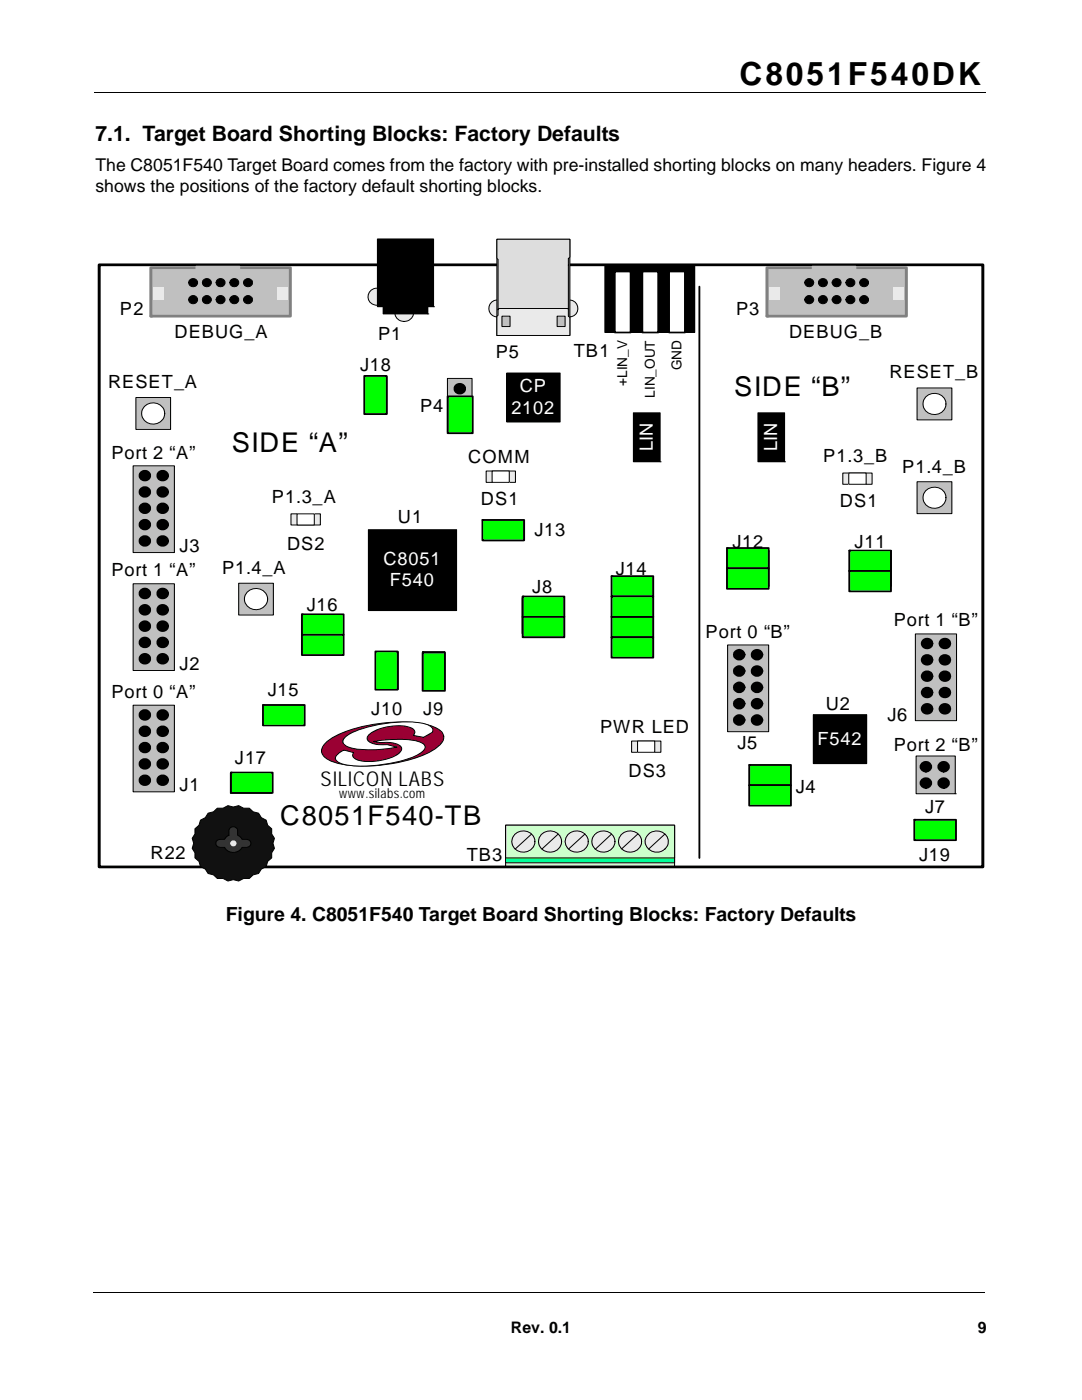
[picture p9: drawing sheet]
<svg xmlns="http://www.w3.org/2000/svg" width="216mm" height="279mm" viewBox="0 0 216 279" stroke-linecap="round" stroke-linejoin="round" font-family="sans-serif">
<path d="M18.8 18.4h177.8M18.6 257.9h177.8" fill="none" stroke="#000" stroke-width=".2"/>
<g fill="#fff">
<path d="M19.1 259.4h30.7v14.7h-30.7z"/>
<path d="M19 47.1h177.8v129.3h-177.8z"/>
<path d="M19.8 52.9h176.3v120.1h-176.3z"/>
</g>
<path d="M19.8 52.9h176.3v120.1h-176.3z" fill="none" stroke="#000" stroke-width=".57"/>
<path d="M79.2 61.3a1.79 1.79 0 0 1 2.8 0 1.79 1.79 0 0 1-.6 2.7 1.78 1.78 0 0 1-2.2-.5 1.78 1.78 0 0 1 0-2.2z" fill-rule="evenodd" fill="#eaeaea"/>
<path d="M79.2 61.3a1.79 1.79 0 0 1 2.8 0 1.79 1.79 0 0 1-.6 2.7 1.78 1.78 0 0 1-2.2-.5 1.78 1.78 0 0 1 0-2.2z" fill="none" stroke="#000" stroke-width=".2"/>
<path d="M73.9 58.1a1.8 1.8 0 0 1 2.6-.2 1.8 1.8 0 0 1 .1 2.6 1.84 1.84 0 0 1-2.3 .2 1.84 1.84 0 0 1-.7-2.2z" fill-rule="evenodd" fill="#eaeaea"/>
<path d="M73.9 58.1a1.8 1.8 0 0 1 2.6-.2 1.8 1.8 0 0 1 .1 2.6 1.84 1.84 0 0 1-2.3 .2 1.84 1.84 0 0 1-.7-2.1zM75.3 47.7h11.2v13.5h-11.2zM76.5 50.4h8.9v12.3h-8.9zM85.4 62.7h.1M86.5 61.2h.1" fill="none" stroke="#000" stroke-width=".2"/>
<path d="M75.3 47.7h11.2v13.5h-11.2zM76.5 50.4h8.9v12.3h-8.9z" fill="#000"/>
<circle cx="99.1" cy="61.6" r="1.64" fill="#eaeaea"/>
<circle cx="99.1" cy="61.6" r="1.64" fill="none" stroke="#000" stroke-width=".2"/>
<circle cx="113.7" cy="61.6" r="1.64" fill="#eaeaea"/>
<circle cx="113.7" cy="61.6" r="1.64" fill="none" stroke="#000" stroke-width=".2"/>
<path d="M99.1 47.8h14.6v19.2h-14.6z" fill="#c0c0c0"/>
<path d="M99.1 47.8h14.6v19.1h-14.6zM99.1 66.9h.1" fill="none" stroke="#000" stroke-width=".2"/>
<path d="M99.1 47.8h14.6v3.5l-.3 .3v10.2l-.2-.2h-13.6l-.2 .2v-10l-.3-.3z" fill-rule="evenodd" fill="#ddd"/>
<path d="M99.1 47.8h14.6v3.5l-.3 .3v10.2l-.2-.2h-13.6l-.2 .2v-10l-.3-.3z" fill="none" stroke="#000" stroke-width=".2"/>
<path d="M100.2 63.1v2.1h1.6v-2.1zM99.4 61.7l.2-.1h13.6l.2 .2v1.3l.3 .3v3.6h-14.6v-3.8l.3-.3zM111.2 63.1v2.1h1.6v-2.1z" fill-rule="evenodd" fill="#eaeaea"/>
<path d="M99.4 61.7l.2-.1h13.6l.2 .2v1.3l.3 .3v3.5h-14.6v-3.7l.3-.3zM100.2 63.1h1.6v2.1h-1.6zM111.2 63.1h1.6v2.1h-1.6z" fill="none" stroke="#000" stroke-width=".2"/>
<path d="M183 96.1h6.9v6.4h-6.9z" fill="#c0c0c0"/>
<path d="M183 96.1h6.9v6.4h-6.9z" fill="none" stroke="#000" stroke-width=".2"/>
<path d="M184.8 97.8a2.26 2.26 0 0 1 2.8-.3 2.26 2.26 0 0 1 1 2.6 2.26 2.26 0 0 1-3 1.2 2.26 2.26 0 0 1-1.2-3z" fill-rule="evenodd" fill="#fff"/>
<path d="M184.8 97.8a2.26 2.26 0 0 1 2.8-.3 2.26 2.26 0 0 1 1 2.6 2.26 2.26 0 0 1-3 1.2 2.26 2.26 0 0 1-1.2-3z" fill="none" stroke="#000" stroke-width=".2"/>
<path d="M47.6 116.4h6.9v6.3h-6.9z" fill="#c0c0c0"/>
<path d="M47.6 116.4h6.9v6.3h-6.9z" fill="none" stroke="#000" stroke-width=".2"/>
<path d="M49.5 118a2.27 2.27 0 0 1 2.8-.3 2.27 2.27 0 0 1 .9 2.7 2.32 2.32 0 0 1-2.7 1.2 2.32 2.32 0 0 1-1.7-2.5z" fill-rule="evenodd" fill="#fff"/>
<path d="M49.5 118.1a2.27 2.27 0 0 1 2.8-.4 2.27 2.27 0 0 1 .9 2.7 2.32 2.32 0 0 1-2.7 1.2 2.32 2.32 0 0 1-1.7-2.5z" fill="none" stroke="#000" stroke-width=".2"/>
<path d="M26.6 140.7h8.2v17.3h-8.2z" fill="#c0c0c0"/>
<path d="M26.6 140.7h8.2v17.3h-8.2z" fill="none" stroke="#000" stroke-width=".2"/>
<g fill="#000">
<circle cx="28.9" cy="149.2" r="1.01"/>
<circle cx="28.9" cy="155.7" r="1.01"/>
<circle cx="28.9" cy="145.9" r="1.01"/>
<circle cx="28.9" cy="152.5" r="1.01"/>
<circle cx="28.9" cy="142.7" r="1.01"/>
<circle cx="32.5" cy="152.5" r="1.01"/>
<circle cx="32.5" cy="149.2" r="1.01"/>
<circle cx="32.5" cy="145.9" r="1.01"/>
<circle cx="32.5" cy="142.7" r="1.01"/>
<circle cx="32.5" cy="155.7" r="1.01"/>
</g>
<g fill="none" stroke="#000" stroke-width=".35">
<circle cx="28.9" cy="142.7" r="1.02"/>
<circle cx="28.9" cy="145.9" r="1.02"/>
<circle cx="28.9" cy="152.5" r="1.01"/>
<circle cx="28.9" cy="155.7" r="1.01"/>
<circle cx="28.9" cy="149.2" r="1.01"/>
<circle cx="32.5" cy="145.9" r="1.02"/>
<circle cx="32.5" cy="142.7" r="1.02"/>
<circle cx="32.5" cy="152.5" r="1.01"/>
<circle cx="32.5" cy="155.7" r="1.01"/>
<circle cx="32.5" cy="149.2" r="1.01"/>
</g>
<path d="M26.6 93h8.2v17.3h-8.2z" fill="#c0c0c0"/>
<path d="M26.6 93h8.2v17.3h-8.2z" fill="none" stroke="#000" stroke-width=".2"/>
<g fill="#000">
<circle cx="28.9" cy="94.9" r="1.01"/>
<circle cx="28.9" cy="98.2" r="1.01"/>
<circle cx="32.5" cy="94.9" r="1.01"/>
<circle cx="32.5" cy="98.2" r="1.01"/>
<circle cx="28.9" cy="104.7" r="1.01"/>
<circle cx="28.9" cy="108" r="1.01"/>
<circle cx="28.9" cy="101.4" r="1.01"/>
<circle cx="32.5" cy="104.7" r="1.01"/>
<circle cx="32.5" cy="101.4" r="1.01"/>
<circle cx="32.5" cy="108" r="1.01"/>
</g>
<g fill="none" stroke="#000" stroke-width=".35">
<circle cx="28.9" cy="94.9" r="1.01"/>
<circle cx="28.9" cy="98.2" r="1.01"/>
<circle cx="32.5" cy="94.9" r="1.01"/>
<circle cx="32.5" cy="98.2" r="1.01"/>
<circle cx="28.9" cy="108" r="1.01"/>
<circle cx="28.9" cy="104.7" r="1.01"/>
<circle cx="28.9" cy="101.4" r="1.01"/>
<circle cx="32.5" cy="108" r="1.01"/>
<circle cx="32.5" cy="104.7" r="1.01"/>
<circle cx="32.5" cy="101.4" r="1.01"/>
</g>
<path d="M26.6 116.5h8.2v17.3h-8.2z" fill="#c0c0c0"/>
<path d="M120.7 53.1h17.9v13.3h-17.9zM26.6 116.5h8.2v17.3h-8.2z" fill="none" stroke="#000" stroke-width=".2"/>
<g fill="#000">
<circle cx="28.9" cy="118.4" r="1.01"/>
<circle cx="32.5" cy="118.4" r="1.01"/>
<circle cx="28.9" cy="128.2" r="1.03"/>
<circle cx="28.9" cy="131.4" r="1.03"/>
<circle cx="28.9" cy="121.7" r="1.01"/>
<circle cx="28.9" cy="125" r="1.01"/>
<circle cx="32.5" cy="128.2" r="1.03"/>
<circle cx="32.5" cy="131.4" r="1.03"/>
<circle cx="32.5" cy="121.7" r="1.01"/>
<circle cx="32.5" cy="125" r="1.01"/>
</g>
<g fill="none" stroke="#000" stroke-width=".35">
<circle cx="28.9" cy="118.5" r="1.01"/>
<circle cx="32.5" cy="118.4" r="1.01"/>
<circle cx="28.9" cy="128.2" r="1.03"/>
<circle cx="28.9" cy="131.4" r="1.03"/>
<circle cx="28.9" cy="125" r="1.01"/>
<circle cx="28.9" cy="121.7" r="1.01"/>
<circle cx="32.5" cy="128.2" r="1.03"/>
<circle cx="32.5" cy="131.4" r="1.03"/>
<circle cx="32.5" cy="121.7" r="1.01"/>
<circle cx="32.5" cy="124.9" r="1.01"/>
</g>
<path d="M120.7 53.1h17.9v13.3h-17.9z" fill="#000"/>
<path d="M122.7 54.2h3.1v12.2h-3.1z" fill="#fff"/>
<path d="M122.7 54.2h3.1v12.2h-3.1z" fill="none" stroke="#000" stroke-width=".35"/>
<path d="M128.2 54.2h3.1v12.2h-3.1z" fill="#fff"/>
<path d="M128.2 54.2h3.1v12.2h-3.1z" fill="none" stroke="#000" stroke-width=".35"/>
<path d="M133.5 54.2h3.2v12.2h-3.2z" fill="#fff"/>
<path d="M133.5 54.2h3.2v12.2h-3.2z" fill="none" stroke="#000" stroke-width=".35"/>
<path d="M30.1 53.4h27.8v9.7h-27.8z" fill="#c0c0c0"/>
<path d="M30.1 53.4h27.8v9.7h-27.8z" fill="none" stroke="#808080" stroke-width=".57"/>
<circle cx="30.1" cy="63.1" r=".28" fill="#808080"/>
<path d="M39.1 53.1h8.7v2.2h-8.7z" fill="#c0c0c0"/>
<path d="M39.1 53.1h8.7v2.2h-8.7zM39.1 55.3h.1" fill="none" stroke="#c0c0c0" stroke-width=".2"/>
<g fill="#eaeaea">
<path d="M55.2 57.3h2.1v2.5h-2.1z"/>
<path d="M30.5 57.3h2.2v2.5h-2.2z"/>
</g>
<g fill="#000">
<path d="M43.5 59.1a.85 .85 0 0 1 1.3 .3 .85 .85 0 0 1-.5 1.2 .85 .85 0 0 1-1.1-.6v-.5z" fill-rule="evenodd"/>
<path d="M46.2 55.7a.85 .85 0 0 1 1.3 .4 .85 .85 0 0 1-.5 1.2 .85 .85 0 0 1-1.1-.7v-.5z" fill-rule="evenodd"/>
<path d="M48.9 55.8a.87 .87 0 0 1 1.2 0 .87 .87 0 0 1 0 1.2 .87 .87 0 0 1-1.2 0l-.3-.6z" fill-rule="evenodd"/>
<circle cx="38.5" cy="56.4" r=".85"/>
<circle cx="38.5" cy="59.8" r=".85"/>
<circle cx="41.2" cy="56.4" r=".85"/>
<circle cx="41.2" cy="59.8" r=".85"/>
<circle cx="44" cy="56.4" r=".86"/>
<circle cx="46.7" cy="59.8" r=".86"/>
<circle cx="49.4" cy="59.8" r=".85"/>
</g>
<g fill="none" stroke="#000" stroke-width=".2">
<path d="M43.5 55.7a.85 .85 0 0 1 1.3 .3 .85 .85 0 0 1-.5 1.2 .85 .85 0 0 1-1.1-.6v-.5zM46.2 55.7a.85 .85 0 0 1 1.3 .4 .85 .85 0 0 1-.5 1.2 .85 .85 0 0 1-1.1-.7v-.5zM48.9 55.8a.87 .87 0 0 1 1.2 0 .87 .87 0 0 1 0 1.2 .87 .87 0 0 1-1.2 0l-.3-.6z"/>
<circle cx="38.5" cy="56.4" r=".85"/>
<circle cx="38.5" cy="59.8" r=".85"/>
<circle cx="41.2" cy="56.4" r=".85"/>
<circle cx="41.2" cy="59.8" r=".85"/>
<circle cx="44" cy="59.8" r=".86"/>
<circle cx="46.7" cy="59.8" r=".86"/>
<circle cx="49.5" cy="59.8" r=".85"/>
</g>
<path d="M40 163.7l1-.5 .5-.9 1.1-.3 .8-.7h1.1l1-.5 1 .3 1.1-.3 1 .5h1.1l.8 .7 1.1 .3 .5 .9 1 .5 .3 1 .8 .7v1l.6 .9-.3 1 .3 1-.6 .9v1l-.8 .7-.3 1-1 .6-.5 .8-1.1 .3-.8 .7h-1.1l-1 .5-1.1-.2-1 .2-1-.5h-1.1l-.8-.7-1.1-.3-.5-.8-1-.6-.3-1-.8-.7v-1l-.5-.9 .3-1-.3-1 .5-.9v-1l.8-.7z" fill-rule="evenodd" fill="#111"/>
<path d="M40 163.7l1-.5 .5-.9 1.1-.3 .8-.7h1.1l1-.5 1 .3 1.1-.3 1 .5h1.1l.8 .7 1.1 .3 .5 .9 1 .5 .3 1 .8 .7v1l.6 .9-.3 1 .3 1-.6 .9v1l-.8 .7-.3 1-1 .6-.5 .8-1.1 .3-.8 .7h-1.1l-1 .5-1.1-.2-1 .2-1-.5h-1.1l-.8-.7-1.1-.3-.5-.8-1-.6-.3-1-.8-.7v-1l-.5-.9 .3-1-.3-1 .5-.9v-1l.8-.7z" fill="none" stroke="#000" stroke-width=".2"/>
<path d="M43.2 167.9l.3-.3 .4-.1h.9l.3-.5 .6-.3v-.9a.87 .87 0 0 1 .8-.8 .87 .87 0 0 1 .9 .8v.9l.6 .3 .3 .5 1.4 .1a.75 .75 0 0 1 0 1.4l-1.4 .1a2.05 2.05 0 0 1-3.5 0l-1.3-.1-.3-.3z" fill-rule="evenodd" fill="#333"/>
<path d="M43.3 167.7l.6-.2h.9l.3-.5 .6-.3v-.9a.87 .87 0 0 1 .8-.8 .87 .87 0 0 1 .9 .8v.9l.6 .3 .3 .5 1.4 .1a.75 .75 0 0 1 0 1.4l-1.4 .1a2.05 2.05 0 0 1-3.5 0 1.46 1.46 0 0 1-1.7-.5v-.6z" fill="none" stroke="#000" stroke-width=".2"/>
<circle cx="46.5" cy="168.3" r=".65" fill="#eaeaea"/>
<path d="M153 53.4h27.8v9.7h-27.8z" fill="#c0c0c0"/>
<path d="M153 53.4h27.9v9.7h-27.9z" fill="none" stroke="#808080" stroke-width=".57"/>
<circle cx="153" cy="63.1" r=".28" fill="#808080"/>
<path d="M162.1 53.1h8.7v2.2h-8.7z" fill="#c0c0c0"/>
<path d="M162.1 53.1h8.7v2.2h-8.7zM162.1 55.3h.1" fill="none" stroke="#c0c0c0" stroke-width=".2"/>
<g fill="#eaeaea">
<path d="M178.1 57.3h2.2v2.5h-2.2z"/>
<path d="M153.5 57.3h2.1v2.5h-2.1z"/>
</g>
<g fill="#000">
<path d="M160.8 55.8a.87 .87 0 0 1 1.4 .1 .87 .87 0 0 1-.3 1.3 .87 .87 0 0 1-1.2-.5l-.1-.5z" fill-rule="evenodd"/>
<path d="M160.8 59.2a.86 .86 0 0 1 1.4 .1 .86 .86 0 0 1-.3 1.3 .86 .86 0 0 1-1.2-.5l-.1-.5z" fill-rule="evenodd"/>
<circle cx="164.2" cy="56.4" r=".84"/>
<circle cx="164.2" cy="59.8" r=".85"/>
<circle cx="166.9" cy="56.4" r=".84"/>
<circle cx="166.9" cy="59.8" r=".86"/>
<circle cx="169.6" cy="56.4" r=".85"/>
<circle cx="169.6" cy="59.8" r=".85"/>
<circle cx="172.4" cy="56.4" r=".85"/>
<circle cx="172.4" cy="59.8" r=".85"/>
</g>
<g fill="none" stroke="#000" stroke-width=".2">
<path d="M160.8 55.8a.87 .87 0 0 1 1.4 .1 .87 .87 0 0 1-.3 1.3 .87 .87 0 0 1-1.2-.5l-.1-.5zM160.8 59.2a.86 .86 0 0 1 1.4 .1 .86 .86 0 0 1-.3 1.3 .86 .86 0 0 1-1.2-.5l-.1-.5zM169.2 59.1a.85 .85 0 0 1 1.3 .5 .85 .85 0 0 1-.8 1.1 .85 .85 0 0 1-.9-1.1zM171.9 59.1a.85 .85 0 0 1 1.3 .5 .85 .85 0 0 1-.8 1.1 .85 .85 0 0 1-.8-1.1z"/>
<circle cx="164.2" cy="59.8" r=".85"/>
<circle cx="164.2" cy="56.4" r=".86"/>
<circle cx="166.9" cy="56.4" r=".86"/>
<circle cx="166.9" cy="59.8" r=".86"/>
<circle cx="169.6" cy="56.4" r=".85"/>
<circle cx="172.4" cy="56.4" r=".85"/>
</g>
<path d="M100.9 164.7h33.7v8.1h-33.7z" fill="#cfc"/>
<path d="M100.9 164.7h33.7v8.1h-33.7z" fill="none" stroke="#000" stroke-width=".2"/>
<path d="M100.9 164.7h33.7v7.5h-33.7z" fill="#00ff9a"/>
<path d="M100.9 164.7h33.7v7.5h-33.7z" fill="none" stroke="#000" stroke-width=".2"/>
<path d="M100.9 164.7h33.7v6.5h-33.7z" fill="#cfc"/>
<path d="M100.9 164.7h33.7v6.5h-33.7z" fill="none" stroke="#000" stroke-width=".2"/>
<path d="M129.4 166.5a2.2 2.2 0 0 1 3.1-.2 2.2 2.2 0 0 1 .2 3.1 2.29 2.29 0 0 1-2.7 .4 2.29 2.29 0 0 1-1.2-2.4z" fill-rule="evenodd" fill="#eaeaea"/>
<path d="M129.4 166.5a2.27 2.27 0 0 1 2.8-.4 2.27 2.27 0 0 1 1 2.6 2.32 2.32 0 0 1-2.8 1.3 2.32 2.32 0 0 1-1.6-2.7z" fill="none" stroke="#000" stroke-width=".2"/>
<path d="M124.1 166.4a2.26 2.26 0 0 1 2.8-.3 2.26 2.26 0 0 1 .9 2.7 2.31 2.31 0 0 1-2.7 1.2 2.31 2.31 0 0 1-1.6-2.5z" fill-rule="evenodd" fill="#eaeaea"/>
<path d="M124.1 166.4a2.26 2.26 0 0 1 2.8-.3 2.26 2.26 0 0 1 .9 2.7 2.31 2.31 0 0 1-2.7 1.2 2.31 2.31 0 0 1-1.6-2.5z" fill="none" stroke="#000" stroke-width=".2"/>
<path d="M118.8 166.4a2.26 2.26 0 0 1 2.8-.3 2.26 2.26 0 0 1 .9 2.7 2.26 2.26 0 0 1-3 1.1 2.26 2.26 0 0 1-1.1-3z" fill-rule="evenodd" fill="#eaeaea"/>
<path d="M118.8 166.4a2.26 2.26 0 0 1 2.8-.3 2.26 2.26 0 0 1 .9 2.7 2.26 2.26 0 0 1-3 1.1 2.26 2.26 0 0 1-1.1-3z" fill="none" stroke="#000" stroke-width=".2"/>
<path d="M113.5 166.4a2.26 2.26 0 0 1 2.8-.3 2.26 2.26 0 0 1 .9 2.7 2.3 2.3 0 0 1-2.7 1.2 2.3 2.3 0 0 1-1.7-2.5l.3-.6z" fill-rule="evenodd" fill="#eaeaea"/>
<path d="M113.5 166.4a2.26 2.26 0 0 1 2.8-.3 2.26 2.26 0 0 1 .9 2.7 2.3 2.3 0 0 1-2.7 1.2 2.3 2.3 0 0 1-1.7-2.5z" fill="none" stroke="#000" stroke-width=".2"/>
<path d="M108.1 166.4a2.25 2.25 0 0 1 2.8-.3 2.25 2.25 0 0 1 1 2.7 2.26 2.26 0 0 1-3 1.1 2.26 2.26 0 0 1-1.1-3z" fill-rule="evenodd" fill="#eaeaea"/>
<path d="M108.1 166.4a2.26 2.26 0 0 1 2.8-.3 2.26 2.26 0 0 1 1 2.7 2.26 2.26 0 0 1-3 1.1 2.26 2.26 0 0 1-1.2-3z" fill="none" stroke="#000" stroke-width=".2"/>
<path d="M102.8 166.4a2.26 2.26 0 0 1 2.8-.3 2.26 2.26 0 0 1 1 2.7 2.3 2.3 0 0 1-2.8 1.2 2.3 2.3 0 0 1-1.6-2.5l.2-.6z" fill-rule="evenodd" fill="#eaeaea"/>
<path d="M102.8 166.4a2.26 2.26 0 0 1 2.8-.3 2.26 2.26 0 0 1 1 2.7 2.3 2.3 0 0 1-2.8 1.2 2.3 2.3 0 0 1-1.6-2.5zM106.1 166.5l-3.3 2.9M111.4 166.5l-3.3 2.9M116.7 166.5l-3.2 2.9M122 166.5l-3.2 3M127.3 166.4l-3.3 3M132.7 166.5l-3.3 2.9" fill="none" stroke="#000" stroke-width=".2"/>
<path d="M27.1 79.3h6.9v6.4h-6.9z" fill="#c0c0c0"/>
<path d="M27.1 79.3h6.9v6.4h-6.9z" fill="none" stroke="#000" stroke-width=".2"/>
<path d="M29 81a2.27 2.27 0 0 1 2.8-.3 2.27 2.27 0 0 1 .9 2.6 2.32 2.32 0 0 1-2.7 1.3 2.32 2.32 0 0 1-1.7-2.5z" fill-rule="evenodd" fill="#fff"/>
<path d="M29 81a2.28 2.28 0 0 1 2.7-.3 2.28 2.28 0 0 1 1 2.6 2.32 2.32 0 0 1-2.7 1.3 2.32 2.32 0 0 1-1.7-2.5z" fill="none" stroke="#000" stroke-width=".2"/>
<path d="M183 77.4h6.9v6.4h-6.9z" fill="#c0c0c0"/>
<path d="M183 77.4h6.9v6.4h-6.9z" fill="none" stroke="#000" stroke-width=".2"/>
<path d="M184.9 79.1a2.26 2.26 0 0 1 2.8-.3 2.26 2.26 0 0 1 .9 2.6 2.26 2.26 0 0 1-3 1.2 2.26 2.26 0 0 1-1.1-3z" fill-rule="evenodd" fill="#fff"/>
<path d="M184.9 79.1a2.26 2.26 0 0 1 2.8-.3 2.26 2.26 0 0 1 .9 2.6 2.26 2.26 0 0 1-3 1.2 2.26 2.26 0 0 1-1.1-3z" fill="none" stroke="#000" stroke-width=".2"/>
<path d="M64.7 148.5a14 14 0 0 1 6.9-3.3 32 32 0 0 1 13.4-.6 6.4 6.4 0 0 1 3.2 1.5 1.87 1.87 0 0 1-.6 2.7 18.4 18.4 0 0 1-8.5 3.5 29.1 29.1 0 0 1-12.1-.1 3.8 3.8 0 0 1-2.8-2.1l.1-.9z" fill-rule="evenodd" fill="#9a0033"/>
<path d="M64.7 148.5a13.8 13.8 0 0 1 6.8-3.3 31.9 31.9 0 0 1 13.5-.6 5.1 5.1 0 0 1 3.4 1.9 1.83 1.83 0 0 1-.8 2.3 18.3 18.3 0 0 1-8.5 3.4 29.1 29.1 0 0 1-12.1 0 3.7 3.7 0 0 1-2.8-2.1l.1-.9z" fill="none" stroke="#000" stroke-width=".2"/>
<path d="M68.7 147.3a13.1 13.1 0 0 1 6.2-2.6 24.2 24.2 0 0 1 9.9-.2 1.59 1.59 0 0 1 1.6 1.4l-.1 .3-1.8 1-2-.4a.93 .93 0 0 0 .2-1 .93 .93 0 0 0-.8-.6 10.2 10.2 0 0 0-8.1 1.3l-.4 .4-.2 .4a1.54 1.54 0 0 0 1.5 1.2l2.6 .1 1.9 .5a22.7 22.7 0 0 1-9.3 .1 1.87 1.87 0 0 1-1.5-1.1z" fill-rule="evenodd" fill="#fff"/>
<path d="M68.7 147.3a13 13 0 0 1 6.2-2.6 24.1 24.1 0 0 1 9.9-.2 1.58 1.58 0 0 1 1.6 1.4l-.1 .3-1.8 1-2-.4a.93 .93 0 0 0 .2-1 .93 .93 0 0 0-.8-.6 10.3 10.3 0 0 0-8.1 1.2l-.5 .9a1.48 1.48 0 0 0 1.4 1.2l2.6 .1 1.9 .5a22.7 22.7 0 0 1-9.3 .1 1.88 1.88 0 0 1-1.5-1.1z" fill="none" stroke="#000" stroke-width=".2"/>
<path d="M67.4 150.5l1.2-.8 1.9 .5a.9 .9 0 0 0 .7 1.4 11.1 11.1 0 0 0 8.1-1l.6-.6 .2-.5a1.57 1.57 0 0 0-1.5-1.2l-4.1-.3a19.8 19.8 0 0 1 9.5 .2l.6 .3 .2 .4a1.96 1.96 0 0 1-1.4 1.7 26.7 26.7 0 0 1-15.2 1.8 1.58 1.58 0 0 1-1.3-1.2z" fill-rule="evenodd" fill="#fff"/>
<path d="M67.4 150.5l1.2-.8 2 .5-.1 .2a.89 .89 0 0 0 .7 1.2 11.1 11.1 0 0 0 8.1-1l.6-.6 .2-.5a1.48 1.48 0 0 0-1.4-1.2l-4.2-.3a19.8 19.8 0 0 1 9.5 .2l.6 .3 .2 .4a1.92 1.92 0 0 1-1.3 1.7 26.7 26.7 0 0 1-15.3 1.8 1.56 1.56 0 0 1-1.3-1.2z" fill="none" stroke="#000" stroke-width=".2"/>
<path d="M96.3 103.8h8.2v4.1h-8.2z" fill="#c0c0c0"/>
<path d="M96.3 103.8h8.2v4.1h-8.2z" fill="none" stroke="#000" stroke-width=".2"/>
<g fill="#000">
<path d="M101.5 105.1a1.03 1.03 0 0 1 1.4 0 1.03 1.03 0 0 1 0 1.5 1.03 1.03 0 0 1-1.4-.1l-.3-.3-.1-.4 .1-.3z" fill-rule="evenodd"/>
<circle cx="98.7" cy="105.8" r="1.03"/>
</g>
<g fill="none" stroke="#000" stroke-width=".35">
<path d="M101.5 105.1a1.03 1.03 0 0 1 1.4 0 1.03 1.03 0 0 1 0 1.5 1.03 1.03 0 0 1-1.4-.1l-.3-.3-.1-.4z"/>
<circle cx="98.7" cy="105.8" r="1.03"/>
</g>
<path d="M60.3 122.9h8.2v7.1h-8.2z" fill="#c0c0c0"/>
<path d="M60.3 122.9h8.2v7.1h-8.2z" fill="none" stroke="#000" stroke-width=".2"/>
<g fill="#000">
<path d="M61.8 127.5a1.04 1.04 0 0 1 1.5 0 1.04 1.04 0 0 1 0 1.5 1.04 1.04 0 0 1-1.5-.1l-.3-.7z" fill-rule="evenodd"/>
<path d="M61.8 124.3a1.04 1.04 0 0 1 1.5-.1 1.04 1.04 0 0 1 0 1.5 1.04 1.04 0 0 1-1.5 0l-.3-.7z" fill-rule="evenodd"/>
<path d="M65.4 127.5a1.01 1.01 0 0 1 1.5 .1 1.01 1.01 0 0 1-.4 1.5 1 1 0 0 1-1.2-.3 1 1 0 0 1 .1-1.3z" fill-rule="evenodd"/>
<path d="M65.4 124.3a1.05 1.05 0 0 1 1.5-.1 1.05 1.05 0 0 1 0 1.5 1.05 1.05 0 0 1-1.5 0l-.3-.7z" fill-rule="evenodd"/>
</g>
<path d="M61.8 127.5a1.04 1.04 0 0 1 1.5 0 1.04 1.04 0 0 1 0 1.5 1.04 1.04 0 0 1-1.5-.1l-.3-.7zM61.8 124.3a1.04 1.04 0 0 1 1.5-.1 1.04 1.04 0 0 1 0 1.5 1.04 1.04 0 0 1-1.5 0l-.3-.7zM65.4 127.5a1.01 1.01 0 0 1 1.5 .1 1.01 1.01 0 0 1-.4 1.5 1 1 0 0 1-1.2-.3 1 1 0 0 1 .1-1.3zM65.4 124.3a1.05 1.05 0 0 1 1.5-.1 1.05 1.05 0 0 1 0 1.5 1.05 1.05 0 0 1-1.5 0l-.3-.7z" fill="none" stroke="#000" stroke-width=".35"/>
<path d="M46 154.2h8.2v4.1h-8.2z" fill="#c0c0c0"/>
<path d="M46 154.2h8.2v4.1h-8.2z" fill="none" stroke="#000" stroke-width=".2"/>
<g fill="#000">
<path d="M51.1 155.5a1.05 1.05 0 0 1 1.6 .1 1.05 1.05 0 0 1-.3 1.6 1.05 1.05 0 0 1-1.5-.6 .88 .88 0 0 1 .2-1.1z" fill-rule="evenodd"/>
<circle cx="48.3" cy="156.2" r="1.01"/>
</g>
<g fill="none" stroke="#000" stroke-width=".35">
<path d="M51 155.6a1.06 1.06 0 0 1 1.6-.1 1.06 1.06 0 0 1-.2 1.6 1.06 1.06 0 0 1-1.5-.5l-.1-.6z"/>
<circle cx="48.3" cy="156.2" r="1.01"/>
</g>
<path d="M72.8 75.1h4.4v7.6h-4.4z" fill="#c0c0c0"/>
<path d="M72.8 75.1h4.4v7.6h-4.4zM72.8 75.1h.1" fill="none" stroke="#000" stroke-width=".2"/>
<g fill="#000">
<circle cx="75" cy="77.3" r="1.03"/>
<circle cx="75" cy="80.6" r="1.03"/>
</g>
<g fill="none" stroke="#000" stroke-width=".35">
<circle cx="74.9" cy="77.3" r="1.01"/>
<circle cx="74.9" cy="80.5" r="1.01"/>
</g>
<path d="M89.3 75.5h4.9v10.6h-4.9z" fill="#c0c0c0"/>
<path d="M89.3 75.5h4.9v10.6h-4.9z" fill="none" stroke="#000" stroke-width=".2"/>
<g fill="#000">
<circle cx="91.8" cy="77.6" r="1.01"/>
<circle cx="91.8" cy="80.8" r="1.03"/>
<circle cx="91.8" cy="84.1" r="1.03"/>
</g>
<g fill="none" stroke="#000" stroke-width=".35">
<circle cx="91.8" cy="77.5" r="1.03"/>
<circle cx="91.8" cy="84.1" r="1.03"/>
<circle cx="91.8" cy="80.8" r="1.03"/>
</g>
<path d="M75 130h4.5v7.6h-4.5z" fill="#c0c0c0"/>
<path d="M75 130h4.5v7.6h-4.5zM75 130h.1" fill="none" stroke="#000" stroke-width=".2"/>
<g fill="#000">
<path d="M76.5 134.7a1.04 1.04 0 0 1 1.5 0 1.04 1.04 0 0 1 0 1.5 1.04 1.04 0 0 1-1.5-.1l-.4-.7z" fill-rule="evenodd"/>
<path d="M76.5 131.5a1.04 1.04 0 0 1 1.5-.1 1.04 1.04 0 0 1 0 1.5 1.04 1.04 0 0 1-1.5 0l-.4-.7z" fill-rule="evenodd"/>
</g>
<path d="M76.5 134.7a1.04 1.04 0 0 1 1.5 0 1.04 1.04 0 0 1 0 1.5 1.04 1.04 0 0 1-1.5-.1l-.4-.7zM76.5 131.5a1.04 1.04 0 0 1 1.5-.1 1.04 1.04 0 0 1 0 1.5 1.04 1.04 0 0 1-1.5 0l-.4-.7z" fill="none" stroke="#000" stroke-width=".35"/>
<path d="M84.3 130h4.5v7.6h-4.5z" fill="#c0c0c0"/>
<path d="M84.3 130h4.5v7.6h-4.5zM84.3 130h.1" fill="none" stroke="#000" stroke-width=".2"/>
<g fill="#000">
<path d="M85.7 134.7a1.04 1.04 0 0 1 1.5 0 1.04 1.04 0 0 1 0 1.5 1.04 1.04 0 0 1-1.5-.1l-.3-.7z" fill-rule="evenodd"/>
<path d="M85.7 131.5a1.04 1.04 0 0 1 1.5-.1 1.04 1.04 0 0 1 0 1.5 1.04 1.04 0 0 1-1.5 0l-.3-.7z" fill-rule="evenodd"/>
</g>
<path d="M85.7 134.7a1.04 1.04 0 0 1 1.5 0 1.04 1.04 0 0 1 0 1.5 1.04 1.04 0 0 1-1.5-.1l-.3-.7zM85.7 131.5a1.04 1.04 0 0 1 1.5-.1 1.04 1.04 0 0 1 0 1.5 1.04 1.04 0 0 1-1.5 0l-.3-.7z" fill="none" stroke="#000" stroke-width=".35"/>
<path d="M145.2 109.9h8.3v7.1h-8.3z" fill="#c0c0c0"/>
<path d="M145.2 109.9h8.3v7.1h-8.3z" fill="none" stroke="#000" stroke-width=".2"/>
<g fill="#000">
<path d="M146.8 114.5a1.05 1.05 0 0 1 1.6 .1 1.05 1.05 0 0 1-.3 1.6 1.05 1.05 0 0 1-1.5-.6 .88 .88 0 0 1 .2-1.1z" fill-rule="evenodd"/>
<path d="M146.8 111.3a1.05 1.05 0 0 1 1.6 0 1.05 1.05 0 0 1-.3 1.6 1.05 1.05 0 0 1-1.5-.5 .88 .88 0 0 1 .2-1.1z" fill-rule="evenodd"/>
<path d="M150.3 114.5a1.05 1.05 0 0 1 1.6 .1 1.05 1.05 0 0 1-.3 1.6 1.05 1.05 0 0 1-1.5-.6 .88 .88 0 0 1 .2-1.1z" fill-rule="evenodd"/>
<path d="M150.3 111.3a1.05 1.05 0 0 1 1.6 0 1.05 1.05 0 0 1-.3 1.6 1.05 1.05 0 0 1-1.5-.5 .88 .88 0 0 1 .2-1.1z" fill-rule="evenodd"/>
</g>
<path d="M146.8 114.5a1.05 1.05 0 0 1 1.6 .1 1.05 1.05 0 0 1-.3 1.6 1.05 1.05 0 0 1-1.5-.6 .88 .88 0 0 1 .2-1.1zM146.8 111.3a1.05 1.05 0 0 1 1.6 0 1.05 1.05 0 0 1-.3 1.6 1.05 1.05 0 0 1-1.5-.5 .88 .88 0 0 1 .2-1.1zM150.2 114.6a1.05 1.05 0 0 1 1.6-.2 1.05 1.05 0 0 1 0 1.6 1.05 1.05 0 0 1-1.6-.2l-.1-.8zM150.2 111.4a1.06 1.06 0 0 1 1.7-.2 1.06 1.06 0 0 1-.2 1.7 1.06 1.06 0 0 1-1.6-.5v-.6z" fill="none" stroke="#000" stroke-width=".35"/>
<path d="M145.2 128.7h8.2v17.3h-8.2z" fill="#c0c0c0"/>
<path d="M145.2 128.7h8.2v17.3h-8.2z" fill="none" stroke="#000" stroke-width=".2"/>
<g fill="#000">
<path d="M146.8 136.5a1.02 1.02 0 0 1 1.4-.1 1.02 1.02 0 0 1 0 1.5 1.02 1.02 0 0 1-1.4 0l-.3-.3-.1-.4 .1-.4z" fill-rule="evenodd"/>
<path d="M146.8 133.2a1.02 1.02 0 0 1 1.4 0 1.02 1.02 0 0 1 0 1.5 1.02 1.02 0 0 1-1.4-.1l-.3-.3-.1-.4 .1-.4z" fill-rule="evenodd"/>
<path d="M146.8 130a1.02 1.02 0 0 1 1.4-.1 1.02 1.02 0 0 1 0 1.5 1.02 1.02 0 0 1-1.4 0l-.3-.3-.1-.5 .1-.3z" fill-rule="evenodd"/>
<path d="M150.3 136.5a1.03 1.03 0 0 1 1.5-.1 1.03 1.03 0 0 1 0 1.5 1.03 1.03 0 0 1-1.5 0l-.2-.3-.1-.4z" fill-rule="evenodd"/>
<path d="M150.3 133.2a1.03 1.03 0 0 1 1.5 0 1.03 1.03 0 0 1 0 1.5 1.03 1.03 0 0 1-1.5-.1l-.2-.3-.1-.4z" fill-rule="evenodd"/>
<path d="M150.3 130a1.03 1.03 0 0 1 1.5-.1 1.03 1.03 0 0 1 0 1.5 1.03 1.03 0 0 1-1.5 0l-.2-.3-.1-.5z" fill-rule="evenodd"/>
<path d="M146.8 139.7a1.02 1.02 0 0 1 1.4 0 1.02 1.02 0 0 1 0 1.5 1.02 1.02 0 0 1-1.4-.1l-.3-.3-.1-.4 .1-.3z" fill-rule="evenodd"/>
<path d="M146.8 143a1.02 1.02 0 0 1 1.4 0 1.02 1.02 0 0 1 0 1.4 1.02 1.02 0 0 1-1.4 0l-.3-.3-.1-.4 .1-.4z" fill-rule="evenodd"/>
<path d="M150.3 139.7a1.03 1.03 0 0 1 1.5 0 1.03 1.03 0 0 1 0 1.5 1.03 1.03 0 0 1-1.5-.1l-.2-.3-.1-.4z" fill-rule="evenodd"/>
<path d="M150.3 143a1.03 1.03 0 0 1 1.5 0 1.03 1.03 0 0 1 0 1.4 1.03 1.03 0 0 1-1.5 0l-.2-.3-.1-.4z" fill-rule="evenodd"/>
</g>
<g fill="none" stroke="#000" stroke-width=".35">
<path d="M146.8 139.7a1.02 1.02 0 0 1 1.4 0 1.02 1.02 0 0 1 0 1.5 1.02 1.02 0 0 1-1.4-.1l-.3-.3-.1-.4 .1-.3zM146.8 136.5a1.02 1.02 0 0 1 1.4-.1 1.02 1.02 0 0 1 0 1.5 1.02 1.02 0 0 1-1.4 0l-.3-.3-.1-.4 .1-.4zM146.8 133.2a1.02 1.02 0 0 1 1.4 0 1.02 1.02 0 0 1 0 1.5 1.02 1.02 0 0 1-1.4-.1l-.3-.3-.1-.4 .1-.4zM146.8 130a1.02 1.02 0 0 1 1.4-.1 1.02 1.02 0 0 1 0 1.5 1.02 1.02 0 0 1-1.4 0l-.3-.3-.1-.5 .1-.3zM150.2 130.1a1.05 1.05 0 0 1 1.7 .1 1.05 1.05 0 0 1-.7 1.5 1.05 1.05 0 0 1-1.2-1.2zM146.8 143a1.02 1.02 0 0 1 1.4 0 1.02 1.02 0 0 1 0 1.4 1.02 1.02 0 0 1-1.4 0l-.3-.3-.1-.4 .1-.4zM150.3 143a1.04 1.04 0 0 1 1.5 0 1.04 1.04 0 0 1-.1 1.5 1.04 1.04 0 0 1-1.5-.2l-.2-.6z"/>
<circle cx="151.1" cy="137.1" r="1.04"/>
<circle cx="151.1" cy="133.9" r="1.04"/>
<circle cx="151.1" cy="140.4" r="1.04"/>
</g>
<path d="M182.6 126.5h8.3v17.3h-8.3z" fill="#c0c0c0"/>
<path d="M182.7 126.5h8.2v17.3h-8.2z" fill="none" stroke="#000" stroke-width=".2"/>
<g fill="#000">
<path d="M184.2 137.5a1.04 1.04 0 0 1 1.6 0 1.04 1.04 0 0 1-.2 1.5 1.04 1.04 0 0 1-1.5-.2 .92 .92 0 0 1 .1-1.3z" fill-rule="evenodd"/>
<path d="M184.2 134.2a1.04 1.04 0 0 1 1.6 0 1.04 1.04 0 0 1-.2 1.6 1.04 1.04 0 0 1-1.5-.3 .92 .92 0 0 1 .1-1.3z" fill-rule="evenodd"/>
<path d="M184.2 131a1.04 1.04 0 0 1 1.6 0 1.04 1.04 0 0 1-.2 1.5 1.04 1.04 0 0 1-1.5-.2 .92 .92 0 0 1 .1-1.3z" fill-rule="evenodd"/>
<path d="M187.8 137.5a1.04 1.04 0 0 1 1.5 0 1.04 1.04 0 0 1-.1 1.5 1.04 1.04 0 0 1-1.5-.2 .89 .89 0 0 1 .1-1.3z" fill-rule="evenodd"/>
<path d="M187.8 134.2a1.04 1.04 0 0 1 1.5 0 1.04 1.04 0 0 1-.1 1.6 1.04 1.04 0 0 1-1.5-.3 .89 .89 0 0 1 .1-1.3z" fill-rule="evenodd"/>
<path d="M187.8 131a1.04 1.04 0 0 1 1.5 0 1.04 1.04 0 0 1-.1 1.5 1.04 1.04 0 0 1-1.5-.2 .89 .89 0 0 1 .1-1.3z" fill-rule="evenodd"/>
<path d="M187.7 127.8a1.05 1.05 0 0 1 1.6-.2 1.05 1.05 0 0 1 0 1.6 1.05 1.05 0 0 1-1.6-.2 .86 .86 0 0 1 0-1.2z" fill-rule="evenodd"/>
<path d="M187.7 140.8a1.05 1.05 0 0 1 1.6-.1 1.05 1.05 0 0 1 0 1.6 1.05 1.05 0 0 1-1.6-.2 .87 .87 0 0 1 0-1.3z" fill-rule="evenodd"/>
<circle cx="185" cy="128.4" r="1.02"/>
<circle cx="185" cy="141.5" r="1.02"/>
</g>
<g fill="none" stroke="#000" stroke-width=".35">
<path d="M184.2 137.5a1.04 1.04 0 0 1 1.6 0 1.04 1.04 0 0 1-.2 1.5 1.04 1.04 0 0 1-1.5-.2 .92 .92 0 0 1 .1-1.3zM184.2 134.2a1.04 1.04 0 0 1 1.6 0 1.04 1.04 0 0 1-.2 1.6 1.04 1.04 0 0 1-1.5-.3 .92 .92 0 0 1 .1-1.3zM184.2 131a1.04 1.04 0 0 1 1.6 0 1.04 1.04 0 0 1-.2 1.5 1.04 1.04 0 0 1-1.5-.2 .92 .92 0 0 1 .1-1.3zM187.7 127.8a1.05 1.05 0 0 1 1.6-.2 1.05 1.05 0 0 1 0 1.6 1.05 1.05 0 0 1-1.6-.2 .86 .86 0 0 1 0-1.2zM187.8 137.5a1.04 1.04 0 0 1 1.5 0 1.04 1.04 0 0 1-.1 1.5 1.04 1.04 0 0 1-1.5-.2 .89 .89 0 0 1 .1-1.3zM187.8 134.2a1.04 1.04 0 0 1 1.5 0 1.04 1.04 0 0 1-.1 1.6 1.04 1.04 0 0 1-1.5-.3 .89 .89 0 0 1 .1-1.3zM187.8 131a1.04 1.04 0 0 1 1.5 0 1.04 1.04 0 0 1-.1 1.5 1.04 1.04 0 0 1-1.5-.2 .89 .89 0 0 1 .1-1.3zM187.7 140.8a1.05 1.05 0 0 1 1.6-.1 1.05 1.05 0 0 1 0 1.6 1.05 1.05 0 0 1-1.6-.2 .87 .87 0 0 1 0-1.3z"/>
<circle cx="185" cy="128.4" r="1.02"/>
<circle cx="185" cy="141.5" r="1.02"/>
</g>
<path d="M149.5 153.2h7.8v7.5h-7.8z" fill="#c0c0c0"/>
<path d="M73.5 105.7h17.6v16.2h-17.6zM149.5 153.2h7.8v7.5h-7.8zM162.3 142.6h10.6v9.8h-10.6zM157.3 160.7h.1" fill="none" stroke="#000" stroke-width=".2"/>
<g fill="#000">
<path d="M150.8 157.8a1.03 1.03 0 0 1 1.5 .1 1.03 1.03 0 0 1-.1 1.5 1.03 1.03 0 0 1-1.5-.2 .9 .9 0 0 1 .1-1.4z" fill-rule="evenodd"/>
<circle cx="151.5" cy="155.3" r="1.02"/>
<circle cx="155" cy="155.3" r="1.02"/>
<circle cx="155" cy="158.5" r="1.02"/>
</g>
<g fill="none" stroke="#000" stroke-width=".35">
<path d="M139.6 57.2v114M150.8 157.8a1.03 1.03 0 0 1 1.5 .1 1.03 1.03 0 0 1-.1 1.5 1.03 1.03 0 0 1-1.5-.2 .9 .9 0 0 1 .1-1.4zM154.4 154.6a1.03 1.03 0 0 1 1.5 0 1.03 1.03 0 0 1-.2 1.5 1.03 1.03 0 0 1-1.4-.2 .88 .88 0 0 1 .1-1.3z"/>
<circle cx="151.5" cy="155.2" r="1.02"/>
<circle cx="155" cy="158.5" r="1.02"/>
</g>
<path d="M73.5 105.7h17.6v16.2h-17.6zM162.3 142.6h10.6v9.8h-10.6z" fill="#000"/>
<path d="M182.8 150.9h7.8v7.5h-7.8z" fill="#c0c0c0"/>
<path d="M182.8 150.9h7.8v7.5h-7.8zM190.6 158.4h.1" fill="none" stroke="#000" stroke-width=".2"/>
<g fill="#000">
<circle cx="184.7" cy="153" r="1.03"/>
<circle cx="184.7" cy="156.2" r="1.03"/>
<circle cx="188.3" cy="156.3" r="1.02"/>
<circle cx="188.3" cy="153" r="1.02"/>
</g>
<g fill="none" stroke="#000" stroke-width=".35">
<circle cx="184.7" cy="156.2" r="1.02"/>
<circle cx="184.7" cy="153" r="1.02"/>
<circle cx="188.3" cy="156.2" r="1.02"/>
<circle cx="188.3" cy="153" r="1.02"/>
</g>
<path d="M169.7 109.9h8.1v7.1h-8.1z" fill="#c0c0c0"/>
<path d="M169.7 109.9h8.1v7.1h-8.1z" fill="none" stroke="#000" stroke-width=".2"/>
<g fill="#000">
<circle cx="172" cy="115.2" r="1.01"/>
<circle cx="172" cy="112" r="1.01"/>
<circle cx="175.5" cy="112" r="1.01"/>
<circle cx="175.5" cy="115.2" r="1.01"/>
</g>
<g fill="none" stroke="#000" stroke-width=".35">
<circle cx="172" cy="112" r="1.01"/>
<circle cx="172" cy="115.2" r="1.01"/>
<circle cx="175.5" cy="115.2" r="1.01"/>
<circle cx="175.5" cy="112" r="1.01"/>
</g>
<path d="M52.5 140.7h8.2v4.1h-8.2z" fill="#c0c0c0"/>
<path d="M52.5 140.7h8.2v4.1h-8.2z" fill="none" stroke="#000" stroke-width=".2"/>
<g fill="#000">
<path d="M54.1 142a1.06 1.06 0 0 1 1.6 .1 1.06 1.06 0 0 1-.4 1.6 1.06 1.06 0 0 1-1.5-.8v-.6z" fill-rule="evenodd"/>
<path d="M57.6 142a1.04 1.04 0 0 1 1.5-.1 1.04 1.04 0 0 1 0 1.5 1.04 1.04 0 0 1-1.5 0l-.3-.7z" fill-rule="evenodd"/>
</g>
<path d="M54.1 142a1.06 1.06 0 0 1 1.6 .1 1.06 1.06 0 0 1-.4 1.6 1.06 1.06 0 0 1-1.5-.8v-.6zM57.6 142a1.04 1.04 0 0 1 1.5-.1 1.04 1.04 0 0 1 0 1.5 1.04 1.04 0 0 1-1.5 0l-.3-.7z" fill="none" stroke="#000" stroke-width=".35"/>
<path d="M104.2 119.3h8.2v7.1h-8.2z" fill="#c0c0c0"/>
<path d="M104.2 119.3h8.2v7.1h-8.2z" fill="none" stroke="#000" stroke-width=".2"/>
<g fill="#000">
<path d="M109.3 124a1.03 1.03 0 0 1 1.5-.1 1.03 1.03 0 0 1 0 1.5 1.03 1.03 0 0 1-1.5-.1 .88 .88 0 0 1 0-1.3z" fill-rule="evenodd"/>
<circle cx="106.6" cy="124.6" r="1.03"/>
<circle cx="106.6" cy="121.3" r="1.03"/>
<circle cx="110.1" cy="121.4" r="1.01"/>
</g>
<g fill="none" stroke="#000" stroke-width=".35">
<path d="M109.3 124a1.03 1.03 0 0 1 1.5-.1 1.03 1.03 0 0 1 0 1.5 1.03 1.03 0 0 1-1.5-.1 .88 .88 0 0 1 0-1.3z"/>
<circle cx="106.6" cy="124.6" r="1.03"/>
<circle cx="106.6" cy="121.3" r="1.03"/>
<circle cx="110.1" cy="121.4" r="1.01"/>
</g>
<path d="M122.1 116.5h8.2v13.5h-8.2z" fill="#c0c0c0"/>
<path d="M122.1 116.5h8.2v13.5h-8.2z" fill="none" stroke="#000" stroke-width=".2"/>
<g fill="#000">
<circle cx="124.4" cy="118.4" r="1.03"/>
<circle cx="128" cy="118.4" r="1.03"/>
<circle cx="124.4" cy="124.9" r="1.03"/>
<circle cx="124.4" cy="121.6" r="1.03"/>
<circle cx="124.4" cy="128.1" r="1.03"/>
<circle cx="128" cy="121.6" r="1.03"/>
<circle cx="128" cy="128.2" r="1.03"/>
<circle cx="128" cy="124.9" r="1.03"/>
</g>
<g fill="none" stroke="#000" stroke-width=".35">
<circle cx="124.4" cy="118.4" r="1.03"/>
<circle cx="128" cy="118.4" r="1.03"/>
<circle cx="124.4" cy="124.9" r="1.03"/>
<circle cx="124.4" cy="128.1" r="1.03"/>
<circle cx="124.4" cy="121.6" r="1.03"/>
<circle cx="128" cy="121.6" r="1.03"/>
<circle cx="128" cy="124.9" r="1.03"/>
<circle cx="128" cy="128.2" r="1.03"/>
</g>
<path d="M97 94h5.8v2.3h-5.8z" fill="#eaeaea"/>
<path d="M97 94h5.9v2.3h-5.9z" fill="none" stroke="#000" stroke-width=".2"/>
<path d="M98.2 94h3.5v2.3h-3.5z" fill="#fff"/>
<path d="M98.2 94h3.4v2.3h-3.4z" fill="none" stroke="#000" stroke-width=".2"/>
<path d="M58.1 102.6h5.8v2.2h-5.8z" fill="#eaeaea"/>
<path d="M58.1 102.6h5.8v2.2h-5.8z" fill="none" stroke="#000" stroke-width=".2"/>
<path d="M59.3 102.6h3.4v2.2h-3.4z" fill="#fff"/>
<path d="M59.3 102.6h3.4v2.2h-3.4z" fill="none" stroke="#000" stroke-width=".2"/>
<path d="M126 147.9h5.9v2.2h-5.9z" fill="#eaeaea"/>
<path d="M126 147.9h5.9v2.2h-5.9z" fill="none" stroke="#000" stroke-width=".2"/>
<path d="M127.3 147.9h3.4v2.2h-3.4z" fill="#fff"/>
<path d="M127.2 147.9h3.4v2.2h-3.4z" fill="none" stroke="#000" stroke-width=".2"/>
<path d="M168.2 94.4h5.8v2.2h-5.8z" fill="#eaeaea"/>
<path d="M168.2 94.4h5.8v2.2h-5.8z" fill="none" stroke="#000" stroke-width=".2"/>
<path d="M169.4 94.4h3.4v2.2h-3.4z" fill="#fff"/>
<path d="M101.1 74.4h10.7v9.8h-10.7zM126.4 82.4h5.3v9.8h-5.3zM131.7 92.2h.1M151.2 82.4h5.4v9.8h-5.4zM156.6 92.2h.1M169.4 94.4h3.4v2.2h-3.4z" fill="none" stroke="#000" stroke-width=".2"/>
<path d="M101.1 74.4h10.7v9.8h-10.7zM126.4 82.4h5.3v9.8h-5.3zM151.2 82.4h5.3v9.8h-5.3z" fill="#000"/>
<path d="M72.7 75h4.4v7.7h-4.4z" fill="#0f0"/>
<path d="M72.7 75h4.4v7.7h-4.4z" fill="none" stroke="#000" stroke-width=".35"/>
<path d="M89.3 79.1h5v7.4h-5z" fill="#0f0"/>
<path d="M89.3 79.1h5v7.4h-5z" fill="none" stroke="#000" stroke-width=".35"/>
<path d="M46.1 154.2h8.3v4h-8.3z" fill="#0f0"/>
<path d="M46.1 154.2h8.3v4h-8.3z" fill="none" stroke="#000" stroke-width=".35"/>
<circle cx="46.1" cy="154.2" r=".18" fill="#000"/>
<path d="M52.5 140.7h8.3v4.1h-8.3z" fill="#0f0"/>
<path d="M52.5 140.7h8.3v4.1h-8.3z" fill="none" stroke="#000" stroke-width=".35"/>
<circle cx="52.5" cy="140.7" r=".18" fill="#000"/>
<path d="M60.2 122.6h8.4v4.1h-8.4z" fill="#0f0"/>
<path d="M60.2 122.6h8.4v4.1h-8.4z" fill="none" stroke="#000" stroke-width=".35"/>
<circle cx="60.2" cy="122.6" r=".18" fill="#000"/>
<path d="M60.2 126.7h8.4v4h-8.4z" fill="#0f0"/>
<path d="M60.2 126.7h8.4v4h-8.4z" fill="none" stroke="#000" stroke-width=".35"/>
<circle cx="60.2" cy="126.7" r=".18" fill="#000"/>
<path d="M74.9 130h4.4v7.6h-4.4z" fill="#0f0"/>
<path d="M74.9 130h4.4v7.6h-4.4z" fill="none" stroke="#000" stroke-width=".35"/>
<path d="M84.3 130.2h4.5v7.7h-4.5z" fill="#0f0"/>
<path d="M84.3 130.2h4.5v7.7h-4.5z" fill="none" stroke="#000" stroke-width=".35"/>
<path d="M104.3 119h8.3v4.1h-8.3z" fill="#0f0"/>
<path d="M104.3 119h8.3v4.1h-8.3z" fill="none" stroke="#000" stroke-width=".35"/>
<circle cx="104.3" cy="119" r=".18" fill="#000"/>
<path d="M104.3 123.1h8.3v4.1h-8.3z" fill="#0f0"/>
<path d="M104.3 123.1h8.3v4.1h-8.3z" fill="none" stroke="#000" stroke-width=".35"/>
<circle cx="104.3" cy="123.1" r=".18" fill="#000"/>
<path d="M122 123.1h8.3v4.1h-8.3z" fill="#0f0"/>
<path d="M122 123.1h8.3v4.1h-8.3z" fill="none" stroke="#000" stroke-width=".35"/>
<circle cx="122" cy="123.1" r=".18" fill="#000"/>
<path d="M122 127.2h8.3v4.1h-8.3z" fill="#0f0"/>
<path d="M122 127.2h8.3v4.1h-8.3z" fill="none" stroke="#000" stroke-width=".35"/>
<circle cx="122" cy="127.2" r=".18" fill="#000"/>
<path d="M122 115h8.3v4h-8.3z" fill="#0f0"/>
<path d="M122 115h8.3v4h-8.3z" fill="none" stroke="#000" stroke-width=".35"/>
<circle cx="122" cy="115" r=".18" fill="#000"/>
<path d="M122 119h8.3v4.1h-8.3z" fill="#0f0"/>
<path d="M122 119h8.3v4.1h-8.3z" fill="none" stroke="#000" stroke-width=".35"/>
<circle cx="122" cy="119" r=".18" fill="#000"/>
<path d="M96.3 103.8h8.3v4h-8.3z" fill="#0f0"/>
<path d="M96.3 103.8h8.3v4h-8.3z" fill="none" stroke="#000" stroke-width=".35"/>
<circle cx="96.3" cy="103.8" r=".18" fill="#000"/>
<path d="M145.1 109.4h8.3v4h-8.3z" fill="#0f0"/>
<path d="M145.1 109.4h8.3v4h-8.3z" fill="none" stroke="#000" stroke-width=".35"/>
<circle cx="145.1" cy="109.4" r=".18" fill="#000"/>
<path d="M145.1 113.4h8.3v4.1h-8.3z" fill="#0f0"/>
<path d="M145.1 113.4h8.3v4.1h-8.3z" fill="none" stroke="#000" stroke-width=".35"/>
<circle cx="145.1" cy="113.4" r=".18" fill="#000"/>
<path d="M169.5 109.9h8.3v4h-8.3z" fill="#0f0"/>
<path d="M169.5 109.9h8.3v4h-8.3z" fill="none" stroke="#000" stroke-width=".35"/>
<circle cx="169.5" cy="109.9" r=".18" fill="#000"/>
<path d="M169.5 113.9h8.3v4.1h-8.3z" fill="#0f0"/>
<path d="M169.5 113.9h8.3v4.1h-8.3z" fill="none" stroke="#000" stroke-width=".35"/>
<circle cx="169.5" cy="113.9" r=".18" fill="#000"/>
<path d="M149.5 152.7h8.3v4h-8.3z" fill="#0f0"/>
<path d="M149.5 152.7h8.3v4h-8.3z" fill="none" stroke="#000" stroke-width=".35"/>
<circle cx="149.5" cy="152.7" r=".18" fill="#000"/>
<path d="M149.5 156.7h8.3v4.1h-8.3z" fill="#0f0"/>
<path d="M149.5 156.7h8.3v4.1h-8.3z" fill="none" stroke="#000" stroke-width=".35"/>
<circle cx="149.5" cy="156.7" r=".18" fill="#000"/>
<path d="M182.4 163.6h8.4v4.1h-8.4z" fill="#0f0"/>
<path d="M182.4 163.6h8.4v4.1h-8.4z" fill="none" stroke="#000" stroke-width=".35"/>
<circle cx="182.4" cy="163.6" r=".18" fill="#000"/>
<text font-size="6.3" x="147.6" y="16.9">C8051F540DK</text>
<g font-size="5.4">
<text x="146.5" y="79">SIDE “B”</text>
<text x="46.2" y="90.1">SIDE “A”</text>
<text x="55.9" y="164.7">C8051F540-TB</text>
</g>
<text font-size="4.2" x="19" y="28.2">7.1. Target Board Shorting Blocks: Factory Defaults</text>
<text font-size="4.1" x="64" y="156.8">SILICON LABS</text>
<text font-size="3.9" x="45" y="183.8">Figure 4. C8051F540 Target Board Shorting Blocks: Factory Defaults</text>
<g font-size="3.6">
<text x="23.9" y="62.8">P2</text>
<text x="146.9" y="62.8">P3</text>
<text x="34.8" y="67.5">DEBUG_A</text>
<text x="75.5" y="67.8">P1</text>
<text x="98.9" y="71.4">P5</text>
<text x="114.5" y="71.2">TB1</text>
<text x="157.4" y="67.5">DEBUG_B</text>
<text x="21.6" y="77.4">RESET_A</text>
<text x="71.8" y="74">J18</text>
<text x="177.5" y="75.5">RESET_B</text>
<text x="83.8" y="82.1">P4</text>
<text x="22.2" y="91.5">Port 2 “A”</text>
<text x="93.4" y="92.4">COMM</text>
<text x="164.3" y="92.2">P1.3_B</text>
<text x="180" y="94.4">P1.4_B</text>
<text x="54.3" y="100.4">P1.3_A</text>
<text x="96" y="100.7">DS1</text>
<text x="167.6" y="101.1">DS1</text>
<text x="79.4" y="104.4">U1</text>
<text x="106.7" y="107">J13</text>
<text x="35.8" y="110.1">J3</text>
<text x="57.3" y="109.7">DS2</text>
<text x="146.1" y="109.4">J12</text>
<text x="170.5" y="109.4">J11</text>
<text x="22.2" y="115">Port 1 “A”</text>
<text x="44.3" y="114.5">P1.4_A</text>
<text x="106.2" y="118.4">J8</text>
<text x="122.9" y="114.8">J14</text>
<text x="61.2" y="122">J16</text>
<text x="178.3" y="125">Port 1 “B”</text>
<text x="140.8" y="127.3">Port 0 “B”</text>
<text x="35.8" y="133.6">J2</text>
<text x="22.2" y="139.3">Port 0 “A”</text>
<text x="53.4" y="139">J15</text>
<text x="74.1" y="142.7">J10</text>
<text x="84.4" y="142.7">J9</text>
<text x="164.8" y="141.7">U2</text>
<text x="177.1" y="143.8">J6</text>
<text x="119.7" y="146.2">PWR LED</text>
<text x="147.1" y="149.4">J5</text>
<text x="178.3" y="149.9">Port 2 “B”</text>
<text x="46.9" y="152.5">J17</text>
<text x="125.4" y="155.1">DS3</text>
<text x="35.8" y="157.9">J1</text>
<text x="158.8" y="158.3">J4</text>
<text x="184.6" y="162.2">J7</text>
<text x="30" y="171.4">R22</text>
<text x="93.1" y="171.9">TB3</text>
<text x="183.4" y="171.7">J19</text>
</g>
<g font-size="3.6" fill="#fff">
<text x="102" y="82.6">2102</text>
<text x="103.7" y="78.3">CP</text>
<text x="130.2" y="90.1" transform="rotate(-90 130.2 90.1)">LIN</text>
<text x="155.1" y="90.1" transform="rotate(-90 155.1 90.1)">LIN</text>
<text x="76.5" y="112.7">C8051</text>
<text x="77.8" y="117">F540</text>
<text x="163.1" y="148.6">F542</text>
</g>
<g font-size="3.5">
<text x="19" y="34.1">The C8051F540 Target Board comes from the factory with pre-installed shorting blocks on many headers. Figure 4</text>
<text x="19" y="38.3">shows the positions of the factory default shorting blocks.</text>
</g>
<g font-size="3.2">
<text x="102" y="266">Rev. 0.1</text>
<text x="195.1" y="266">9</text>
</g>
<g font-size="2.7">
<text x="125.1" y="77" transform="rotate(-90 125.1 77)">+LIN_V</text>
<text x="136" y="73.9" transform="rotate(-90 136 73.9)">GND</text>
<text x="130.6" y="79.4" transform="rotate(-90 130.6 79.4)">LIN_OUT</text>
<text x="67.7" y="159.2">www.silabs.com</text>
</g>
</svg>
